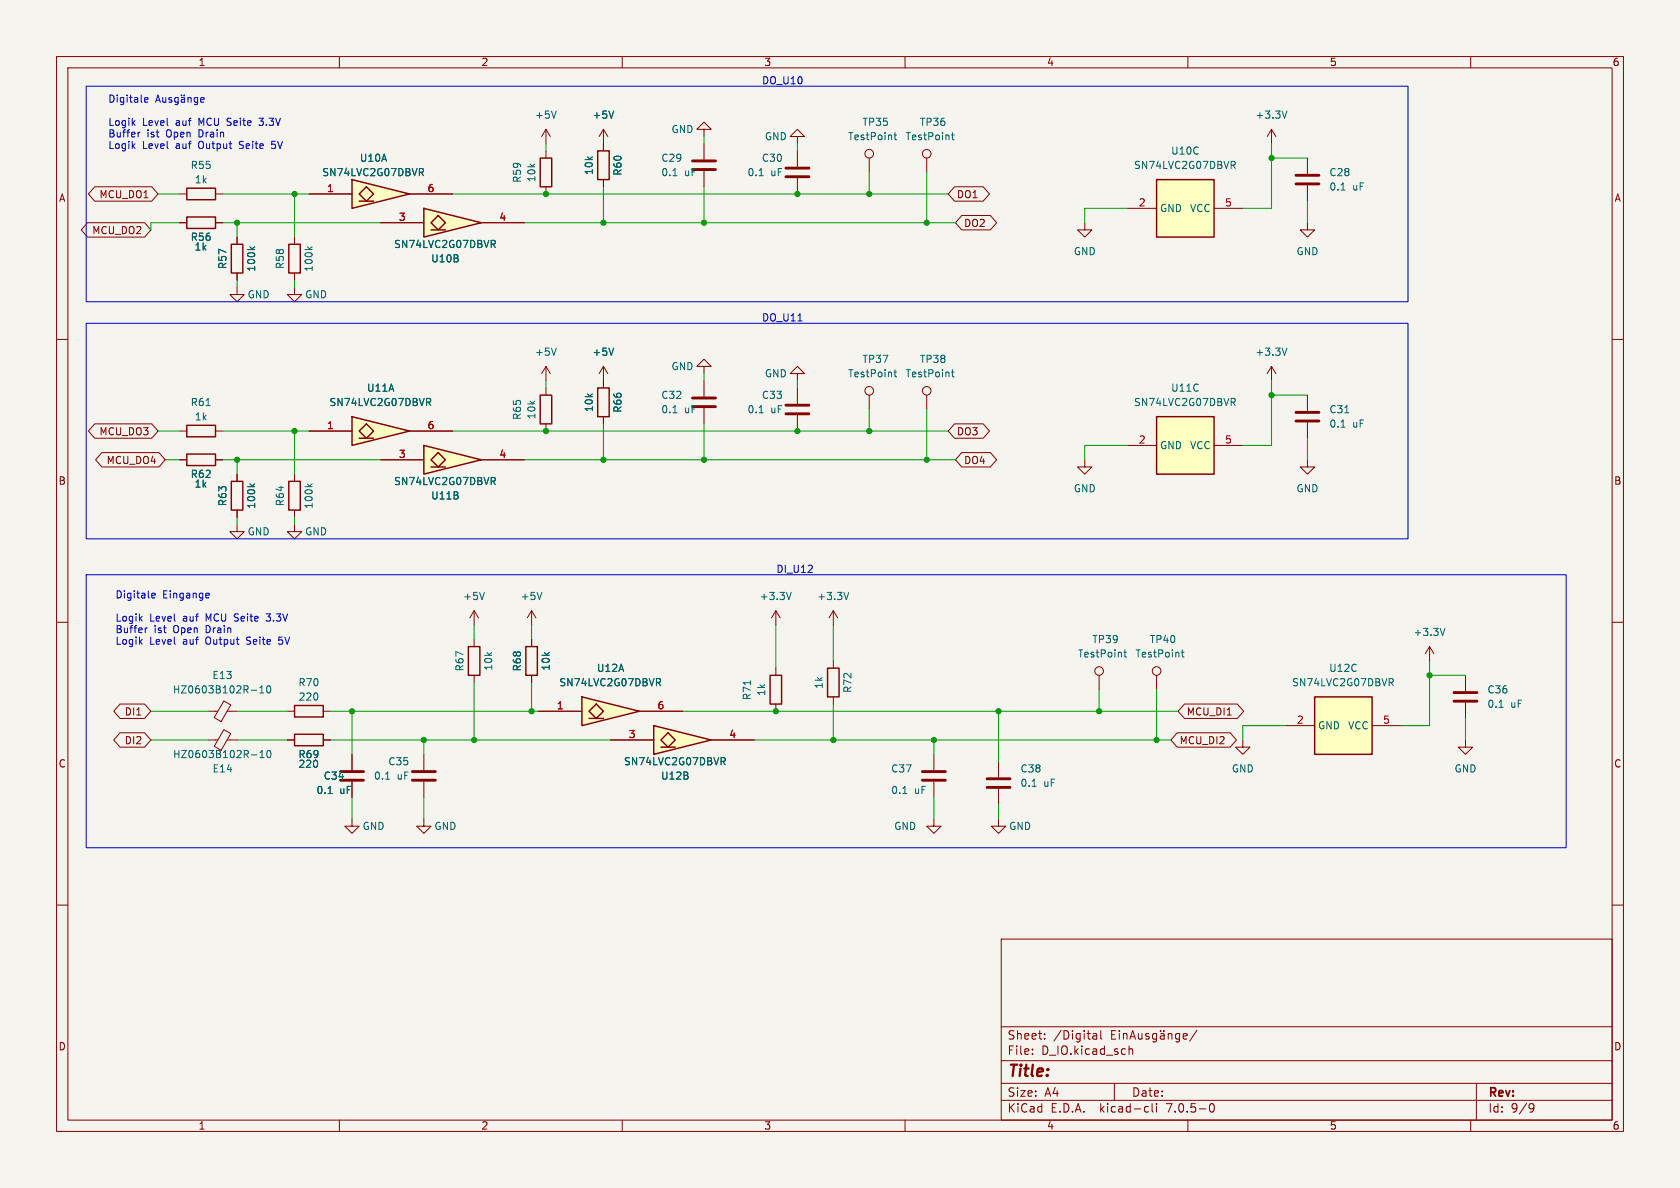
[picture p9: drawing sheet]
<svg xmlns="http://www.w3.org/2000/svg" width="297mm" height="210mm" viewBox="0 0 297 210" stroke-linecap="round" stroke-linejoin="round" font-family="sans-serif">
<path d="M0 0h297v210h-297z" fill="#f5f4ef" stroke="#f5f4ef" stroke-width=".18"/>
<g fill="none" stroke="#840000" stroke-width=".18">
<path d="M10 10h277v190h-277zM12 12h273v186h-273zM60 10v2M110 10v2M160 10v2M210 10v2M260 10v2M141 26.7v2.8M141 31.5v2.8M10 60h2M285 60h2M141 66h1.2l-1.2-1.2-1.3 1.2h1.3v1.3"/>
<path d="M141 68.6v2.8M141 73.4v2.8M153.7 69.9v2.5M10 110h2M194.3 119.4v2.5M204.5 119.4v2.5M252.7 114.3l-.7 1.3M252.7 114.3v2.5M252.7 114.3l.8 1.3M259.1 119.4v2.8M285 110h2M176.5 134.6v2.8"/>
<path d="M176.5 139.4v2.8M219.7 130.8v1.3h1.3l-1.3 1.3-1.3-1.3h1.3M227.3 128.3h5.1M242.6 128.3h5M259.1 130.8v1.3h1.2l-1.2 1.3-1.3-1.3h1.3M259.1 124.2v2.8M10 160h2M62.2 144.8v1.3h1.3l-1.3 1.2-1.2-1.2h1.2M74.9 144.8v1.3h1.3l-1.3 1.2-1.2-1.2h1.2M165.1 144.8v1.3h1.3l-1.3 1.2-1.3-1.2h1.3M176.5 144.8v1.3h1.3l-1.3 1.2-1.2-1.2h1.2M285 160h2"/>
<path d="M177 166h108v32h-108zM60 198v2M110 198v2M160 198v2M177 194.5h108M177 191.5h108M177 187.5h108M177 181.5h108M182.5 186.3v.1M182.5 185.5v.1M184.7 183.6v.1M184.7 182.8v.1"/>
<path d="M193.2 182.8h.6l.1 .9M193.9 183.1h-.5a.29 .29 0 0 0-.2 .3 .29 .29 0 0 0 .2 .3l.5-.1M194.6 182.2v1.3l.2 .2M196.5 182.9h.5M197 191.5v3M197.2 182.2h-.7v1.5h.7M197.9 182.2v.1M197.9 182.7v1M198.6 182.8l.2-.1 .4 .1v.9M198.6 182.7v1M199.6 184.9v1.5M199.6 185.5l.2-.1 .4 .1v.9"/>
<path d="M199.7 183.7l.5-1.5 .5 1.5M199.9 183.3h.7M201.2 182.7l.1 .9 .4 .1 .2-.1M201.9 182.7v1M202.5 196.5h.5M202.5 195.7h.5M203.1 182.8l-.4-.1-.2 .2 .1 .2 .5 .2v.3h-.6M203.7 195.1v1.3l.2 .2M204.5 182.7v1.2l-.3 .3-.4-.1M204.5 195.1v.1M204.5 195.6v1M204.5 182.8l-.5-.1-.3 .3v.4l.2 .2h.6"/>
<path d="M205.2 182.8h.5l.1 .9M205.2 182.2v.1M205.7 182.2v.1M205.8 183.1h-.5a.29 .29 0 0 0-.2 .3 .29 .29 0 0 0 .2 .3l.5-.1M206.5 182.8l.2-.1 .4 .1 .1 .9M206.5 182.7v1M208.5 182.8l-.4-.1-.3 .3v.4l.2 .2h.5M208.5 182.7v1.2l-.3 .3-.3-.1M209.2 183.2l.7-.1-.1-.3-.4-.1-.2 .2v.7h.6M210 198v2M211.6 182.1l-1.3 2M214 195.2l.2-.1a.81 .81 0 0 1 .6 .6 .81 .81 0 0 1-.3 .8l-.2 .1a.81 .81 0 0 1-.3-1.4z"/>
<path d="M260 198v2M261 191.5v6.5M270.5 195.2l.4-.1 .2 .1a.99 .99 0 0 1-.4 1.4h-.2M271.2 195.7l-.3 .3h-.4"/>
<circle cx="153.7" cy="69.1" r=".76"/>
<circle cx="194.3" cy="118.6" r=".76"/>
<circle cx="204.5" cy="118.6" r=".76"/>
</g>
<path d="M138.9 29.7h4.1M138.9 31.2h4.1M138.9 71.6h4.1M138.9 73.2h4.1M174.5 137.7h4.1M174.5 139.2h4.1M257 124h4.1M257 122.4h4.1" fill="none" stroke="#840000" stroke-width=".51"/>
<g fill="none" stroke="#006464" stroke-width=".18">
<path d="M134.2 31.1h.7M134.2 73h.7M158 65.8h.5M158.2 65.3v1.1l.3 .2M198.7 115.3h.5M198.9 114.9v1.1l.3 .1M208.8 115.3h.5M209 114.9v1.1l.3 .1M245.6 120h.5l.2 .2-.1 .4h-.6M255.5 111.1l-.5 1.2M182.5 139h.7M245.9 120.6l.4 .6"/>
<path d="M265 125h.7"/>
</g>
<path d="M232.4 123.2h10.2v10.2h-10.2z" fill="#ffffc2" stroke="#ffffc2" stroke-width=".18"/>
<path d="M232.4 123.2h10.2v10.2h-10.2z" fill="none" stroke="#840000" stroke-width=".25"/>
<path d="M104.1 127h2.6" fill="none" stroke="#ffffc2" stroke-width=".18"/>
<g fill="#ffffc2">
<path d="M102.9 123.2l10.1 2.5-10.1 2.6z"/>
<path d="M104.1 125.7l1.3-1.2 1.3 1.2-1.3 1.3z"/>
</g>
<path d="M105.7 26.7h2v5.1h-2zM204.5 31.8h10.1v10.1h-10.1zM105.7 68.6h2v5.1h-2zM82.8 114.3h2v5.1h-2zM93 114.3h2v5.1h-2zM136.1 119.4h2.1v5.1h-2.1zM146.3 118.1h2v5.1h-2zM102.9 123.2l10.1 2.5-10.1 2.6zM104.1 125.7l1.3-1.2 1.3 1.2-1.3 1.3zM104.1 127h2.6" fill="none" stroke="#840000" stroke-width=".25"/>
<g fill="none" stroke="#840000" stroke-width=".18">
<path d="M106.7 25.4v1.3M106.7 31.8v1.2M124.5 25.4v2.8M124.5 30.2v2.8M141 24.1h1.2l-1.2-1.2-1.3 1.2h1.3v1.3M153.7 27.9v2.6M163.8 27.9v2.6M191.8 39.4v1.2h1.2l-1.2 1.3-1.3-1.3h1.3M199.4 36.8h5.1M214.6 36.8h5.1M231.1 39.4v1.2h1.3l-1.3 1.3-1.2-1.3h1.2M96.5 64.8l-.7 1.2"/>
<path d="M96.5 64.8v2.5M96.5 64.8l.8 1.2M106.7 64.8v3.8M106.7 73.7v1.2M106.7 64.8l-.8 1.2M106.7 64.8l.7 1.2M124.5 64.8h1.2l-1.2-1.3-1.3 1.3h1.3v1.2M124.5 67.3v2.8M124.5 72.1v2.8M163.8 69.9v2.5M224.8 64.8l-.8 1.2M224.8 64.8v2.5"/>
<path d="M224.8 64.8l.8 1.2M83.8 108v2.5M83.8 113v1.3M83.8 119.4v1.3M83.8 108l-.7 1.2M83.8 108l.8 1.2M94 108l-.8 1.2M94 108v2.5M94 113v1.3M94 119.4v1.3M94 108l.7 1.2M137.2 108v2.5"/>
<path d="M137.2 118.1v1.3M137.2 108l-.8 1.2M137.2 108l.7 1.2M147.3 108l-.7 1.2M147.3 108v2.5M147.3 116.8v1.3M147.3 108l.8 1.2M95.2 125.7h7.7M113 125.7h7.6M137.2 124.5v1.2M147.3 123.2v1.3"/>
<circle cx="153.7" cy="27.2" r=".76"/>
<circle cx="163.8" cy="27.2" r=".76"/>
<circle cx="163.8" cy="69.1" r=".76"/>
</g>
<g fill="none" stroke="#006464" stroke-width=".18">
<path d="M119 31.1h.7M158 23.9h.5M158.2 23.4v1.1l.3 .2M168.2 23.9h.5M168.4 23.4v1.1l.3 .2M217.7 28.5h.4l.3 .3-.1 .3-.6 .1M218 29.2l.4 .6M98.3 61.5l-.4 1.3M108.5 61.5l-.4 1.3M119 73h.7M168.2 65.8h.5M168.4 65.3v1.1l.3 .2"/>
<path d="M227.5 61.5l-.4 1.3M85.6 104.7l-.4 1.3M95.8 104.7l-.4 1.3M116.1 120h.4l.3 .2-.1 .4h-.6M139.9 104.7l-.4 1.3M150 104.7l-.4 1.3M116.4 120.6l.4 .6"/>
</g>
<path d="M122.4 28.4h4.1M122.4 30h4.1M122.4 70.4h4.1M122.4 71.9h4.1" fill="none" stroke="#840000" stroke-width=".51"/>
<path d="M204.5 31.8h10.1v10.1h-10.1z" fill="#ffffc2" stroke="#ffffc2" stroke-width=".18"/>
<path d="M76.2 82.6h2.5" fill="none" stroke="#ffffc2" stroke-width=".18"/>
<g fill="#ffffc2">
<path d="M74.9 78.7l10.2 2.6-10.2 2.5z"/>
<path d="M76.2 81.3l1.3-1.3 1.2 1.3-1.2 1.3z"/>
</g>
<path d="M74.9 78.7l10.2 2.6-10.2 2.5zM76.2 81.3l1.3-1.3 1.2 1.3-1.2 1.3zM76.2 82.6h2.5M52.1 129.8h5v2h-5z" fill="none" stroke="#840000" stroke-width=".25"/>
<path d="M224.8 22.9l-.8 1.2M224.8 22.9v2.5M224.8 22.9l.8 1.2M231.1 27.9v2.8M231.1 32.8v2.8M67.3 81.3h7.6M85.1 81.3h7.6M36.8 125.7h1.7M39.6 123.9l1.2 .7-1.7 3-1.2-.8zM40.2 125.7h1.7M50.8 130.8h1.3M57.1 130.8h1.3" fill="none" stroke="#840000" stroke-width=".18"/>
<path d="M227.5 19.6l-.4 1.3M237.1 33.6h.7M86.8 84.4h.5l.3 .2-.2 .4-.6 .1M87.1 85.1l.5 .6M44.4 122h1M45.9 122.5h.7M45.9 121.6l.4-.4v1.3M47.3 121.4l.1-.2a.68 .68 0 0 1 .5 .7 .68 .68 0 0 1-.5 .6l-.1-.1-.2-.4z" fill="none" stroke="#006464" stroke-width=".18"/>
<path d="M229.1 32.5h4.1M229.1 31h4.1" fill="none" stroke="#840000" stroke-width=".51"/>
<path d="M116.8 132.1h2.6" fill="none" stroke="#ffffc2" stroke-width=".18"/>
<g fill="#ffffc2">
<path d="M115.6 128.3l10.1 2.5-10.1 2.6z"/>
<path d="M118.1 129.5l1.3 1.3-1.3 1.3-1.3-1.3z"/>
</g>
<path d="M33 75.2h5.1v2h-5.1zM33 80.3h5.1v2h-5.1zM40.9 85.1h2v5.1h-2zM51.1 85.1h2v5.1h-2zM115.6 128.3l10.1 2.5-10.1 2.6zM116.8 132.1h2.6M118.1 129.5l1.3 1.3-1.3 1.3-1.3-1.3z" fill="none" stroke="#840000" stroke-width=".25"/>
<g fill="none" stroke="#840000" stroke-width=".18">
<path d="M31.7 76.2h1.3M38.1 76.2h1.3M31.7 81.3h1.3M38.1 81.3h1.3M41.9 92.7v1.3h1.3l-1.3 1.3-1.3-1.3h1.3M41.9 83.8v1.3M41.9 90.2v1.2M52.1 92.7v1.3h1.2l-1.2 1.3-1.3-1.3h1.3M52.1 83.8v1.3M52.1 90.2v1.2M107.9 130.8h7.7M125.7 130.8h7.6"/>
<path d="M165.1 133.4v2.7M165.1 138.2v2.8"/>
</g>
<path d="M44.2 85.5l.5 .5M45 85.5l-.5 .4M54.3 85.5l.5 .5M55.2 85.5l-.5 .4M127.5 133.9h.5l.2 .3-.1 .3-.6 .1M127.8 134.6l.4 .6M159.6 140.3h.7" fill="none" stroke="#006464" stroke-width=".18"/>
<path d="M163.1 136.4h4M163.1 137.9h4" fill="none" stroke="#840000" stroke-width=".51"/>
<path d="M63.5 77.5h2.5" fill="none" stroke="#ffffc2" stroke-width=".18"/>
<g fill="#ffffc2">
<path d="M62.2 73.7l10.2 2.5-10.2 2.5z"/>
<path d="M63.5 76.2l1.3-1.3 1.2 1.3-1.2 1.3z"/>
</g>
<path d="M95.5 27.9h2v5.1h-2zM62.2 73.7l10.2 2.5-10.2 2.5zM63.5 76.2l1.3-1.3 1.2 1.3-1.2 1.3zM63.5 77.5h2.5M52.1 124.7h5v2h-5z" fill="none" stroke="#840000" stroke-width=".25"/>
<g fill="none" stroke="#840000" stroke-width=".18">
<path d="M96.5 22.9l-.7 1.2M96.5 22.9v2.5M96.5 26.7v1.2M96.5 33v1.3M96.5 22.9l.8 1.2M106.7 22.9l-.8 1.2M106.7 22.9v2.5M106.7 22.9l.7 1.2M124.5 22.9h1.2l-1.2-1.3-1.3 1.3h1.3v1.2M54.6 76.2h7.6M72.4 76.2h7.6M50.8 125.7h1.3"/>
<path d="M57.1 125.7h1.3"/>
</g>
<path d="M98.3 19.6l-.4 1.3M108.5 19.6l-.4 1.3M75.4 70.4h.5l.2 .3-.1 .3-.6 .1M75.7 71.1l.4 .6" fill="none" stroke="#006464" stroke-width=".18"/>
<path d="M76.2 40.6h2.5" fill="none" stroke="#ffffc2" stroke-width=".18"/>
<g fill="#ffffc2">
<path d="M74.9 36.8l10.2 2.6-10.2 2.5z"/>
<path d="M76.2 39.4l1.3-1.3 1.2 1.3-1.2 1.2z"/>
</g>
<path d="M74.9 36.8l10.2 2.6-10.2 2.5zM76.2 39.4l1.3-1.3 1.2 1.3-1.2 1.2zM76.2 40.6h2.5M95.5 69.9h2v5h-2zM204.5 73.7h10.1v10.1h-10.1z" fill="none" stroke="#840000" stroke-width=".25"/>
<g fill="none" stroke="#840000" stroke-width=".18">
<path d="M67.3 39.4h7.6M85.1 39.4h7.6M41.9 50.8v1.3h1.3l-1.3 1.2-1.3-1.2h1.3M96.5 68.6v1.3M96.5 74.9v1.3M199.4 78.7h5.1M214.6 78.7h5.1M231.1 69.9v2.7M231.1 74.7v2.8M191.8 81.3v1.3h1.2l-1.2 1.2-1.3-1.2h1.3M231.1 81.3v1.3h1.3l-1.3 1.2-1.2-1.2h1.2M36.8 130.8h1.7"/>
<path d="M39.6 129l1.2 .7-1.7 2.9-1.2-.7zM40.2 130.8h1.7M62.2 133.4v2.7M62.2 138.2v2.8M74.9 133.4v2.7M74.9 138.2v2.8"/>
</g>
<path d="M86.8 42.5h.5l.3 .2-.2 .4-.6 .1M87.1 43.2l.5 .6M217.7 70.4h.4l.3 .3-.1 .3-.6 .1M218 71.1l.4 .6M237.1 75.5h.7M44.4 133.4h1M46 133.9h.7M46 133l.3-.3v1.2M47.4 132.7h.1a.68 .68 0 0 1 .4 .6 .68 .68 0 0 1-.4 .6 .84 .84 0 0 1-.1-1.2zM68.2 137.7h.7M58 140.3h.7" fill="none" stroke="#006464" stroke-width=".18"/>
<path d="M229.1 74.4h4.1M229.1 72.9h4.1M60.2 136.4h4.1M60.2 137.9h4.1M72.9 136.4h4.1M72.9 137.9h4.1" fill="none" stroke="#840000" stroke-width=".51"/>
<path d="M204.5 73.7h10.1v10.1h-10.1z" fill="#ffffc2" stroke="#ffffc2" stroke-width=".18"/>
<path d="M63.5 35.6h2.5" fill="none" stroke="#ffffc2" stroke-width=".18"/>
<g fill="#ffffc2">
<path d="M62.2 31.8l10.2 2.5-10.2 2.5z"/>
<path d="M64.8 33l1.2 1.3-1.2 1.3-1.3-1.3z"/>
</g>
<path d="M33 33.3h5.1v2h-5.1zM33 38.4h5.1v2h-5.1zM62.2 31.8l10.2 2.5-10.2 2.5zM63.5 35.6h2.5M64.8 33l1.2 1.3-1.2 1.3-1.3-1.3zM40.9 43.2h2v5.1h-2zM51.1 43.2h2v5.1h-2z" fill="none" stroke="#840000" stroke-width=".25"/>
<g fill="none" stroke="#840000" stroke-width=".18">
<path d="M15.5 39.4h10.1l1.1 1.2-1.1 1.3h-10.1l-1.1-1.3zM16.7 33h10.1l1.1 1.3-1.1 1.3h-10.1l-1.1-1.3zM31.7 34.3h1.3M31.7 39.4h1.3M38.1 34.3h1.3M38.1 39.4h1.3M54.6 34.3h7.6M67.3 39.4h7.6M72.4 34.3h7.6M85.1 39.4h7.6M106.7 25.4v1.3M106.7 31.8v1.2"/>
<path d="M168.8 33h5l1.1 1.3-1.1 1.3h-5l-1.2-1.3zM170 38.1h5.1l1.1 1.3-1.1 1.2h-5.1l-1.1-1.2zM41.9 41.9v1.3M41.9 48.3v1.2M52.1 50.8v1.3h1.2l-1.2 1.2-1.3-1.2h1.3M52.1 41.9v1.3M52.1 48.3v1.2M16.7 74.9h10.1l1.1 1.3-1.1 1.3h-10.1l-1.1-1.3zM54.6 76.2h7.6M72.4 76.2h7.6M106.7 67.3v1.3M106.7 73.7v1.2"/>
<path d="M168.8 74.9h5l1.1 1.3-1.1 1.3h-5l-1.2-1.3zM18 80h10.1l1.1 1.3-1.1 1.3h-10.1l-1.1-1.3zM31.7 81.3h1.3M38.1 81.3h1.3M41.9 83.8v1.3M41.9 90.2v1.2M67.3 81.3h7.6M85.1 81.3h7.6M170 80h5.1l1.1 1.3-1.1 1.3h-5.1l-1.1-1.3zM94 113v1.3M94 119.4v1.3M21.2 124.5h4.4l1.1 1.2-1.1 1.3h-4.4l-1.1-1.3z"/>
<path d="M21.2 129.5h4.4l1.1 1.3-1.1 1.3h-4.4l-1.1-1.3zM50.8 130.8h1.3M57.1 130.8h1.3M62.2 133.4v2.7M62.2 138.2v2.8M95.2 125.7h7.7M107.9 130.8h7.7M113 125.7h7.6M125.7 130.8h7.6M208.1 129.5h9.4l1.1 1.3-1.1 1.3h-9.4l-1.1-1.3zM209.4 124.5h9.3l1.2 1.2-1.2 1.3h-9.3l-1.1-1.3z"/>
</g>
<g fill="none" stroke="#006464" stroke-width=".18">
<path d="M108.5 19.6l-.4 1.3M74.1 29.8h.5l.3 .2-.2 .4-.6 .1M74.4 30.5l.5 .6M44.2 43.6l.5 .5M45 43.6l-.5 .4M54.3 43.6l.5 .5M55.2 43.6l-.5 .4M86.8 42.5h.5l.3 .2-.2 .4-.6 .1M87.1 43.2l.5 .6M75.4 70.4h.5l.2 .3-.1 .3-.6 .1M75.7 71.1l.4 .6M108.5 61.5l-.4 1.3"/>
<path d="M44.2 85.5l.5 .5M45 85.5l-.5 .4M86.8 84.4h.5l.3 .2-.2 .4-.6 .1M87.1 85.1l.5 .6M116.1 120h.4l.3 .2-.1 .4h-.6M116.4 120.6l.4 .6M127.5 133.9h.5l.2 .3-.1 .3-.6 .1M127.8 134.6l.4 .6M58 140.3h.7"/>
</g>
<g fill="none" stroke="#0000c2" stroke-width=".18">
<path d="M15.2 15.2h233.7v38.1h-233.7zM25.6 17.7l.6-.2-.1-.2-.4-.1-.1 .2v.6h.5M27.5 18.1l.4-1.3 .4 1.3M27.6 17.7h.6M28.8 17.2v.8l.3 .1 .2-.1M29.3 17.2v.9M30.3 17.3l-.3-.1-.1 .2v.2l.4 .1v.3h-.4M31.5 17.3l-.4-.1-.2 .3 .1 .5h.5M31.5 17.2v1.1l-.3 .2-.3-.1M32.1 17.3h.5v.8M32.1 16.8v.1M32.6 16.8v.1"/>
<path d="M32.6 17.5l-.4 .1-.2 .2 .2 .3 .4-.1M33.2 17.4l.2-.2 .3 .1 .1 .8M33.2 17.2v.9M34.9 17.3l-.3-.1-.3 .3 .2 .5h.4M34.9 17.2v1.1l-.2 .2-.3-.1M35.5 17.7l.6-.2-.1-.2-.3-.1-.2 .2v.6h.5M24.4 23.4v.8M24.8 23.4l-.4 .2M15.2 57.2h233.7v38.1h-233.7zM141.1 56.7h.7M15.2 101.6h261.7v48.3h-261.7zM25.7 111v.8"/>
<path d="M26 111l-.3 .2M26.8 105.3l.6-.1v-.3h-.4l-.2 .1 .1 .6h.5M36.6 104.9h.3l.1 .3-.6 .1M36.9 105.6l-.3 .1"/>
</g>
<g fill="none" stroke="#009600" stroke-width=".18">
<path d="M27.9 34.3h3.8M31.7 39.4h-5v1.2M39.4 34.3h15.2M39.4 39.4h27.9M41.9 39.4v2.5M52.1 34.3v7.6M80 34.3h87.6M92.7 39.4h76.2M96.5 25.4v1.3M106.7 33v6.4M124.5 24.1v1.3M124.5 33v6.4"/>
<path d="M141 25.4v1.3M153.7 30.5v3.8M163.8 30.5v8.9M199.4 36.8h-7.6v2.6M224.8 25.4v11.4h-5.1M224.8 27.9h6.3M231.1 35.6v3.8M41.9 49.5v1.3M52.1 49.5v1.3M27.9 76.2h3.8M39.4 76.2h15.2M52.1 76.2v7.6"/>
<path d="M80 76.2h87.6M96.5 67.3v1.3M106.7 74.9v6.4M124.5 66v1.3M124.5 74.9v6.4M141 67.3v1.3M153.7 72.4v3.8M163.8 72.4v8.9M199.4 78.7h-7.6v2.6M224.8 67.3v11.4h-5.1M224.8 69.9h6.3M231.1 77.5v3.8"/>
<path d="M29.2 81.3h2.5M39.4 81.3h27.9M41.9 81.3v2.5M41.9 91.4v1.3M52.1 91.4v1.3M92.7 81.3h76.2M83.8 110.5v2.5M94 110.5v2.5M137.2 110.5v7.6M147.3 110.5v6.3M252.7 116.8v11.5h-5.1M252.7 119.4h6.4"/>
<path d="M26.7 130.8h10.1M26.7 125.7h10.1M41.9 130.8h8.9M41.9 125.7h8.9M58.4 130.8h49.5M58.4 125.7h36.8M62.2 125.7v7.7M74.9 130.8v2.6M83.8 120.7v10.1M94 120.7v5M120.6 125.7h87.7M133.3 130.8h73.7"/>
<path d="M147.3 124.5v6.3M165.1 130.8v2.6M176.5 125.7v8.9M194.3 121.9v3.8M204.5 121.9v8.9M227.3 128.3h-7.6v2.5M259.1 127v3.8M62.2 141v3.8M74.9 141v3.8M165.1 141v3.8M176.5 142.2v2.6"/>
</g>
<g fill="#009600" stroke="#009600" stroke-width=".18">
<circle cx="124.5" cy="81.3" r=".46"/>
<circle cx="94" cy="125.7" r=".46"/>
<circle cx="106.7" cy="39.4" r=".46"/>
<circle cx="124.5" cy="39.4" r=".46"/>
<circle cx="96.5" cy="76.2" r=".46"/>
<circle cx="106.7" cy="81.3" r=".46"/>
<circle cx="163.8" cy="81.3" r=".46"/>
<circle cx="141" cy="76.2" r=".46"/>
<circle cx="153.7" cy="34.3" r=".46"/>
<circle cx="163.8" cy="39.4" r=".46"/>
<circle cx="141" cy="34.3" r=".46"/>
<circle cx="194.3" cy="125.7" r=".46"/>
<circle cx="204.5" cy="130.8" r=".46"/>
<circle cx="176.5" cy="125.7" r=".46"/>
<circle cx="147.3" cy="130.8" r=".46"/>
<circle cx="165.1" cy="130.8" r=".46"/>
<circle cx="153.7" cy="76.2" r=".46"/>
<circle cx="137.2" cy="125.7" r=".46"/>
<circle cx="41.9" cy="81.3" r=".46"/>
<circle cx="96.5" cy="34.3" r=".46"/>
<circle cx="52.1" cy="76.2" r=".46"/>
<circle cx="52.1" cy="34.3" r=".46"/>
<circle cx="41.9" cy="39.4" r=".46"/>
<circle cx="224.8" cy="69.9" r=".46"/>
<circle cx="252.7" cy="119.4" r=".46"/>
<circle cx="224.8" cy="27.9" r=".46"/>
<circle cx="74.9" cy="130.8" r=".46"/>
<circle cx="62.2" cy="125.7" r=".46"/>
<circle cx="83.8" cy="130.8" r=".46"/>
</g>
<text font-size="2.8" fill="#840000" x="178" y="190.8">Title:</text>
<g font-size="2.1" fill="#840000">
<text x="178" y="183.9">Sheet:</text>
<text x="186.2" y="183.9">/Digital</text>
<text x="178" y="186.6">File:</text>
<text x="184" y="186.6">D_IO.kicad_sch</text>
<text x="178" y="196.8">KiCad</text>
<text x="178" y="194">Size:</text>
<text x="184.6" y="194">A4</text>
<text x="185.7" y="196.8">E.D.A.</text>
<text x="194.4" y="196.8">kicad-cli</text>
<text x="200" y="194">Date:</text>
<text x="206.2" y="196.8">7.0.5-0</text>
<text x="263" y="194.2">Rev:</text>
<text x="263" y="196.8">Id:</text>
<text x="267" y="196.8">9/9</text>
</g>
<g font-size="1.8" fill="#840000">
<text x="35" y="11.8">1</text>
<text x="85" y="11.8">2</text>
<text x="135" y="11.8">3</text>
<text x="185" y="11.8">4</text>
<text x="235" y="11.8">5</text>
<text x="285" y="11.8">6</text>
<text x="10.4" y="35.8">A</text>
<text x="17.6" y="35.2">MCU_DO1</text>
<text x="169.1" y="35.2">DO1</text>
<text x="285.4" y="35.8">A</text>
<text x="16.3" y="41.6">MCU_DO2</text>
<text x="170.3" y="40.3">DO2</text>
<text x="17.6" y="77.1">MCU_DO3</text>
<text x="169.1" y="77.1">DO3</text>
<text x="18.8" y="82.2">MCU_DO4</text>
<text x="170.3" y="82.2">DO4</text>
<text x="10.3" y="85.8">B</text>
<text x="285.3" y="85.8">B</text>
<text x="22" y="126.6">DI1</text>
<text x="22" y="131.7">DI2</text>
<text x="208.4" y="131.7">MCU_DI2</text>
<text x="209.7" y="126.6">MCU_DI1</text>
<text x="10.3" y="135.8">C</text>
<text x="285.3" y="135.8">C</text>
<text x="10.3" y="185.8">D</text>
<text x="285.3" y="185.8">D</text>
<text x="35" y="199.8">1</text>
<text x="85" y="199.8">2</text>
<text x="135" y="199.8">3</text>
<text x="185" y="199.8">4</text>
<text x="235" y="199.8">5</text>
<text x="285" y="199.8">6</text>
</g>
<g font-size="1.8" fill="#0000c2">
<text x="134.6" y="15">DO_U10</text>
<text x="19" y="18.2">Digitale</text>
<text x="19" y="22.3">Logik</text>
<text x="25.1" y="22.3">Level</text>
<text x="31" y="22.3">auf</text>
<text x="35.2" y="22.3">MCU Seite</text>
<text x="46.1" y="22.3">3.3V</text>
<text x="19" y="24.4">Buffer</text>
<text x="19" y="26.4">Logik</text>
<text x="25.1" y="26.4">Level</text>
<text x="25.9" y="24.4">ist</text>
<text x="29.3" y="24.4">Open</text>
<text x="31" y="26.4">auf</text>
<text x="35.2" y="24.4">Drain</text>
<text x="35.2" y="26.4">Output</text>
<text x="42.5" y="26.4">Seite</text>
<text x="48.3" y="26.4">5V</text>
<text x="134.6" y="56.9">DO_U11</text>
<text x="137.2" y="101.4">DI_U12</text>
<text x="20.3" y="105.9">Digitale</text>
<text x="28.7" y="105.9">Eingange</text>
<text x="20.3" y="110">Logik</text>
<text x="20.3" y="112">Buffer</text>
<text x="26.4" y="110">Level</text>
<text x="27.2" y="112">ist</text>
<text x="30.6" y="112">Open</text>
<text x="32.3" y="110">auf</text>
<text x="36.4" y="110">MCU Seite</text>
<text x="36.4" y="112">Drain</text>
<text x="47.4" y="110">3.3V</text>
<text x="20.3" y="114.1">Logik</text>
<text x="26.4" y="114.1">Level</text>
<text x="32.3" y="114.1">auf</text>
<text x="36.4" y="114.1">Output</text>
<text x="43.7" y="114.1">Seite</text>
<text x="49.6" y="114.1">5V</text>
</g>
<g font-size="1.8" fill="#006464">
<text x="94.5" y="21.1">+5V</text>
<text x="104.7" y="21.1">+5V</text>
<text x="118.7" y="23.7">GND</text>
<text x="152.4" y="22.4">TP35</text>
<text x="162.6" y="22.4">TP36</text>
<text x="221.9" y="21.1">+3.3V</text>
<text x="63.6" y="28.8">U10A</text>
<text x="116.8" y="28.8">C29</text>
<text x="134.6" y="28.8">C30</text>
<text x="135.2" y="25">GND</text>
<text x="149.9" y="25">TestPoint</text>
<text x="160" y="25">TestPoint</text>
<text x="207" y="27.5">U10C</text>
<text x="33.7" y="30">R55</text>
<text x="34.4" y="32.6">1k</text>
<text x="56.9" y="31.3">SN74LVC2G07DBVR</text>
<text x="92.3" y="32.4" transform="rotate(-90 92.3 32.4)">R59</text>
<text x="94.8" y="32.3" transform="rotate(-90 94.8 32.3)">10k</text>
<text x="105" y="31" transform="rotate(-90 105 31)">10k</text>
<text x="110" y="31.1" transform="rotate(-90 110 31.1)">R60</text>
<text x="116.8" y="31.3">0.1</text>
<text x="121" y="31.3">uF</text>
<text x="132.1" y="31.3">0.1</text>
<text x="136.2" y="31.3">uF</text>
<text x="200.4" y="30">SN74LVC2G07DBVR</text>
<text x="235" y="31.3">C28</text>
<text x="235" y="33.8">0.1</text>
<text x="239.1" y="33.8">uF</text>
<text x="205" y="37.7">GND</text>
<text x="210.4" y="37.7">VCC</text>
<text x="33.7" y="42.7">R56</text>
<text x="34.3" y="44.5">1k</text>
<text x="40.2" y="47.6" transform="rotate(-90 40.2 47.6)">R57</text>
<text x="50.4" y="47.6" transform="rotate(-90 50.4 47.6)">R58</text>
<text x="69.6" y="44">SN74LVC2G07DBVR</text>
<text x="76.2" y="46.5">U10B</text>
<text x="189.8" y="45.3">GND</text>
<text x="229.1" y="45.3">GND</text>
<text x="43.7" y="52.9">GND</text>
<text x="45.3" y="48.1" transform="rotate(-90 45.3 48.1)">100k</text>
<text x="53.9" y="52.9">GND</text>
<text x="55.4" y="48.1" transform="rotate(-90 55.4 48.1)">100k</text>
<text x="94.5" y="63.1">+5V</text>
<text x="104.7" y="63.1">+5V</text>
<text x="118.7" y="65.6">GND</text>
<text x="152.4" y="64.3">TP37</text>
<text x="162.6" y="64.3">TP38</text>
<text x="221.9" y="63.1">+3.3V</text>
<text x="33.7" y="71.9">R61</text>
<text x="58.2" y="71.9">SN74LVC2G07DBVR</text>
<text x="64.8" y="69.4">U11A</text>
<text x="116.8" y="70.7">C32</text>
<text x="134.6" y="70.7">C33</text>
<text x="135.2" y="66.9">GND</text>
<text x="149.9" y="66.9">TestPoint</text>
<text x="160" y="66.9">TestPoint</text>
<text x="200.4" y="71.9">SN74LVC2G07DBVR</text>
<text x="207" y="69.4">U11C</text>
<text x="34.4" y="74.5">1k</text>
<text x="92.3" y="74.3" transform="rotate(-90 92.3 74.3)">R65</text>
<text x="94.8" y="74.2" transform="rotate(-90 94.8 74.2)">10k</text>
<text x="105" y="72.9" transform="rotate(-90 105 72.9)">10k</text>
<text x="110" y="73" transform="rotate(-90 110 73)">R66</text>
<text x="116.8" y="73.2">0.1</text>
<text x="121" y="73.2">uF</text>
<text x="132.1" y="73.2">0.1</text>
<text x="136.2" y="73.2">uF</text>
<text x="235" y="73.2">C31</text>
<text x="235" y="75.8">0.1</text>
<text x="239.1" y="75.8">uF</text>
<text x="205" y="79.6">GND</text>
<text x="210.4" y="79.6">VCC</text>
<text x="33.7" y="84.6">R62</text>
<text x="34.3" y="86.4">1k</text>
<text x="40.2" y="89.5" transform="rotate(-90 40.2 89.5)">R63</text>
<text x="50.4" y="89.5" transform="rotate(-90 50.4 89.5)">R64</text>
<text x="69.6" y="85.9">SN74LVC2G07DBVR</text>
<text x="76.2" y="88.5">U11B</text>
<text x="189.8" y="87.2">GND</text>
<text x="229.1" y="87.2">GND</text>
<text x="43.7" y="94.8">GND</text>
<text x="45.3" y="90" transform="rotate(-90 45.3 90)">100k</text>
<text x="53.9" y="94.8">GND</text>
<text x="55.4" y="90" transform="rotate(-90 55.4 90)">100k</text>
<text x="81.8" y="106.2">+5V</text>
<text x="92" y="106.2">+5V</text>
<text x="134.3" y="106.2">+3.3V</text>
<text x="144.4" y="106.2">+3.3V</text>
<text x="193" y="113.9">TP39</text>
<text x="203.2" y="113.9">TP40</text>
<text x="249.8" y="112.6">+3.3V</text>
<text x="82.1" y="118.7" transform="rotate(-90 82.1 118.7)">R67</text>
<text x="87.2" y="118.6" transform="rotate(-90 87.2 118.6)">10k</text>
<text x="92.3" y="118.7" transform="rotate(-90 92.3 118.7)">R68</text>
<text x="97.3" y="118.6" transform="rotate(-90 97.3 118.6)">10k</text>
<text x="105.5" y="118.9">U12A</text>
<text x="190.5" y="116.4">TestPoint</text>
<text x="200.7" y="116.4">TestPoint</text>
<text x="234.9" y="118.9">U12C</text>
<text x="30.5" y="122.7">HZ0603B102R-10</text>
<text x="37.5" y="120.2">E13</text>
<text x="52.7" y="121.5">R70</text>
<text x="52.7" y="124">220</text>
<text x="98.8" y="121.5">SN74LVC2G07DBVR</text>
<text x="132.9" y="123.8" transform="rotate(-90 132.9 123.8)">R71</text>
<text x="135.4" y="123.1" transform="rotate(-90 135.4 123.1)">1k</text>
<text x="145.6" y="121.8" transform="rotate(-90 145.6 121.8)">1k</text>
<text x="150.7" y="122.6" transform="rotate(-90 150.7 122.6)">R72</text>
<text x="228.4" y="121.5">SN74LVC2G07DBVR</text>
<text x="262.9" y="122.7">C36</text>
<text x="262.9" y="125.3">0.1</text>
<text x="267" y="125.3">uF</text>
<text x="232.9" y="129.1">GND</text>
<text x="238.3" y="129.1">VCC</text>
<text x="30.5" y="134.2">HZ0603B102R-10</text>
<text x="37.5" y="136.7">E14</text>
<text x="52.7" y="135.9">220</text>
<text x="52.7" y="134.2">R69</text>
<text x="57.2" y="138">C34</text>
<text x="66" y="138">0.1</text>
<text x="68.6" y="135.4">C35</text>
<text x="70.2" y="138">uF</text>
<text x="110.2" y="135.4">SN74LVC2G07DBVR</text>
<text x="116.8" y="138">U12B</text>
<text x="157.5" y="136.7">C37</text>
<text x="180.3" y="136.7">C38</text>
<text x="217.7" y="136.7">GND</text>
<text x="257.1" y="136.7">GND</text>
<text x="55.9" y="140.5">0.1</text>
<text x="60" y="140.5">uF</text>
<text x="157.5" y="140.5">0.1</text>
<text x="161.6" y="140.5">uF</text>
<text x="180.3" y="139.3">0.1</text>
<text x="184.5" y="139.3">uF</text>
<text x="64" y="146.9">GND</text>
<text x="76.7" y="146.9">GND</text>
<text x="158" y="146.9">GND</text>
<text x="178.3" y="146.9">GND</text>
</g>
<g font-size="1.8" fill="#a90000">
<text x="57.8" y="34">1</text>
<text x="75.5" y="34">6</text>
<text x="70.5" y="39.1">3</text>
<text x="88.2" y="39.1">4</text>
<text x="201.3" y="36.6">2</text>
<text x="216.5" y="36.6">5</text>
<text x="57.8" y="75.9">1</text>
<text x="75.5" y="75.9">6</text>
<text x="70.5" y="81">3</text>
<text x="88.2" y="81">4</text>
<text x="201.3" y="78.5">2</text>
<text x="216.5" y="78.5">5</text>
<text x="98.4" y="125.5">1</text>
<text x="116.2" y="125.5">6</text>
<text x="111.1" y="130.6">3</text>
<text x="128.9" y="130.6">4</text>
<text x="229.2" y="128">2</text>
<text x="244.4" y="128">5</text>
</g>
</svg>
